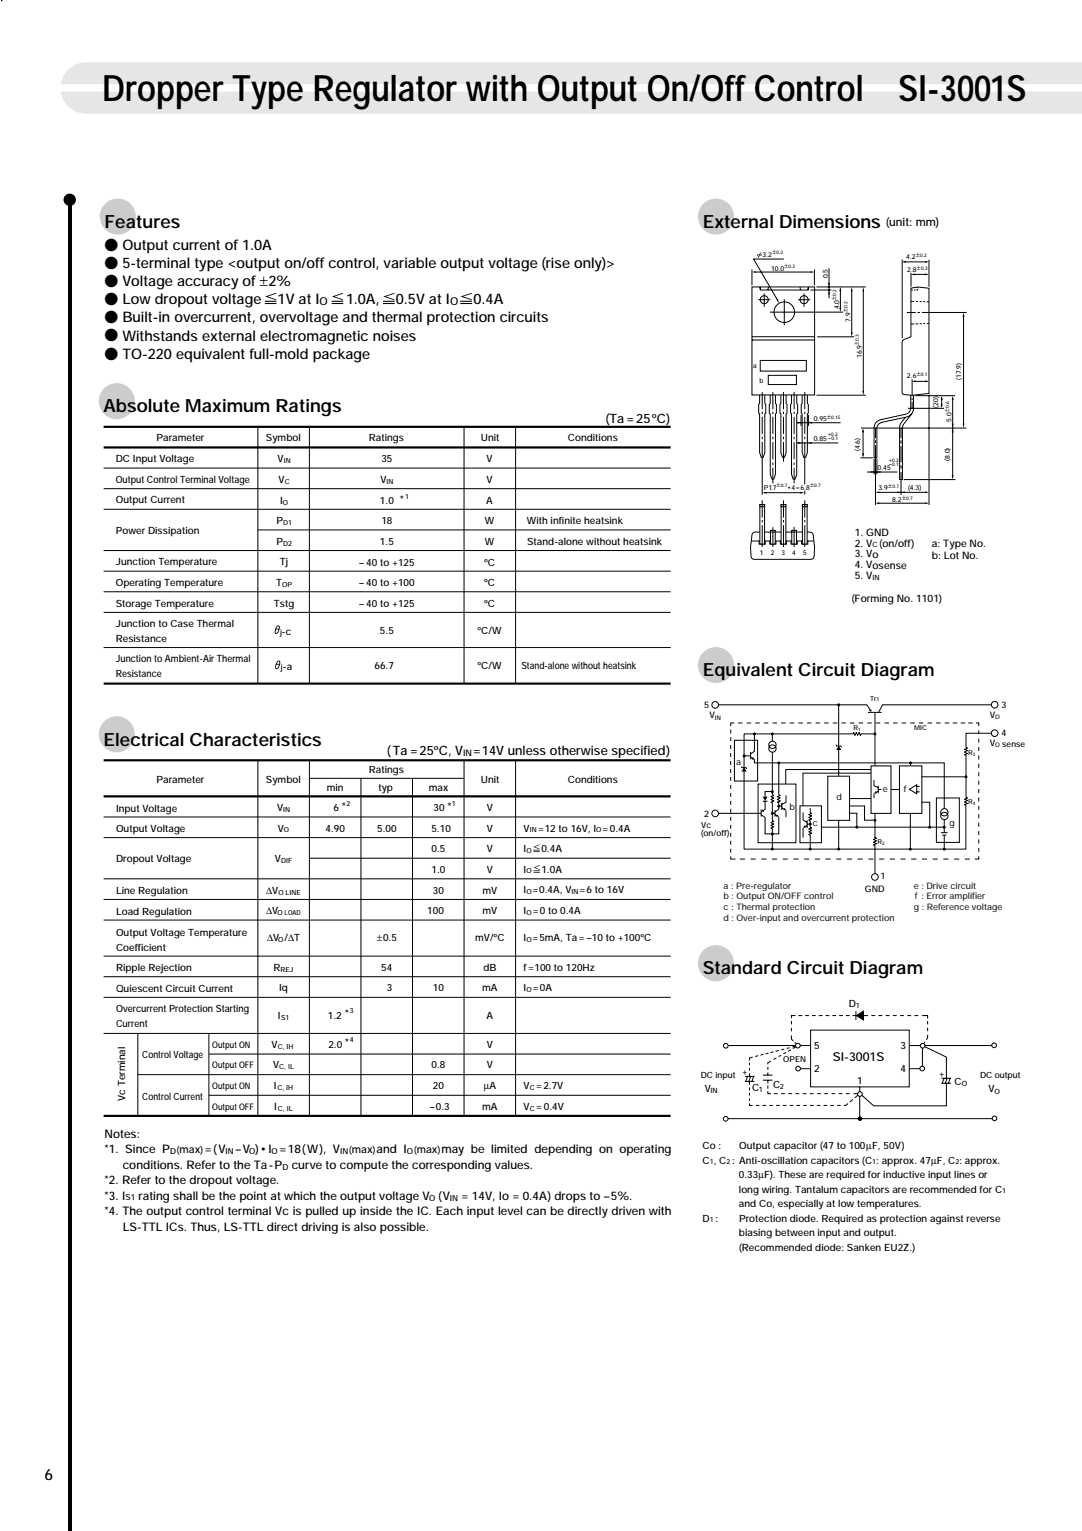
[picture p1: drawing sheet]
<svg xmlns="http://www.w3.org/2000/svg" width="210mm" height="297mm" viewBox="0 0 210 297" stroke-linecap="round" stroke-linejoin="round" font-family="sans-serif">
<circle cx="22.9" cy="42" r="3.5" fill="#ccc"/>
<g fill="none" stroke="#000" stroke-width=".19">
<path d="M20.1 158.5h110M50 147.5v69M60 151h30M60 147.5v69M70 151v65.5M80 151v65.5M90 147.5v69M100 147.5v69M20.1 162.5h110M20.1 170.5h110M20.1 174.5h110M20.1 178.5h110"/>
<path d="M60.1 166.5h70M20.1 185.5h110M20.1 189.5h110M20.1 193.5h110M20.1 200.5h110M26.7 208.5h103.4M40.5 204.5h89.6M40.5 212.5h89.6"/>
</g>
<path d="M20.1 154.5h110M20.1 216.5h110" fill="none" stroke="#000" stroke-width=".42"/>
<circle cx="22.7" cy="142.5" r="3.5" fill="#ccc"/>
<g fill="#000">
<path d="M103.5 164.9h1.2v.1h-1.2zM103.5 165.2h1.2v.1h-1.2zM103.5 164.3l1.2-.5v.1l-.9 .4 .9 .4v.1z"/>
<path d="M103.5 168.9h1.2v.1h-1.2zM103.5 169.2h1.2v.1h-1.2zM103.5 168.3l1.2-.5v.1l-.9 .4 .9 .4v.1z"/>
</g>
<path d="M40.5 200.6v16" fill="none" stroke="#000" stroke-width=".19"/>
<path d="M20.1 147.5h110" fill="none" stroke="#000" stroke-width=".42"/>
<circle cx="22.7" cy="77.8" r="3.5" fill="#ccc"/>
<path d="M20.1 82.8h110M20.1 86.8h110M20.1 132.6h110" fill="none" stroke="#000" stroke-width=".42"/>
<g fill="none" stroke="#000" stroke-width=".19">
<path d="M20.1 90.8h110M20.1 94.8h110M20.1 98.8h110M50 83v49.6M60 83v49.6M90 83v49.6M100 83v49.6M20.1 106.8h110M20.1 110.8h110M20.1 114.8h110M20.1 118.8h110M50 102.8h80.1"/>
<path d="M20.1 125.6h110M26.7 200.5v16.1"/>
</g>
<g fill="#000">
<path d="M53.8 121.4h.3a1.28 1.28 0 0 1-.5 1.6l-.3-.2v-.5zM53.5 122.1v.6l.1 .1 .4-.7zM53.8 121.6l-.2 .4h.5v-.5z"/>
<path d="M53.9 128.2h.3a1.28 1.28 0 0 1-.5 1.6l-.3-.1v-.6zM53.6 129l-.1 .5 .2 .2 .4-.7zM53.9 128.4l-.2 .4h.5v-.4z"/>
</g>
<g fill="#ccc">
<circle cx="138.9" cy="129" r="3.5"/>
<circle cx="138.9" cy="186.9" r="3.5"/>
<circle cx="138.9" cy="42" r="3.5"/>
</g>
<g fill="none" stroke="#000" stroke-width=".19">
<path d="M145.9 55.7h12.1v20.9h-12.1zM145.9 52.3v3.1M146.4 52.8h11M147.1 58.1h2.3M147.4 55.7l.1 .6h9.3l.1-.6M147.5 55.7l.1 .6M148.3 56.9v2.6M149.1 55.7l-.1 .6M152.1 50.3h-5.9l4.7 8M152.1 58.1v5M154.8 58.1h2.4M155.2 55.7l.1 .6"/>
<path d="M156 57v2.5M156.8 55.7l-.1 .6M157.2 56.3h4.1M158 52.3v3.1M158.4 55.7h9.6M160.8 52v5.9M163 56v4M165.2 56.2v8.6M167.5 56.3v19.8M145.9 65.3h12.1M145.9 66h12.1M147.4 76.6v1.7l-.2 .2v1.6l.2 .2v7.5l.3 .9h.3l.4-.9v-7.5l.2-.2-.2-3.5"/>
<path d="M147.5 69.9h8.9v2.1h-8.9zM147.9 76.1v3.3M147.9 79.9v.4M149 72.8h5.5v1.8h-5.5zM149.4 60.6h14.1M149.4 76.6v1.7l-.2 .2v1.6l.2 .2v11.7l.3 1h.4l.3-1v-11.7l.2-.2-.2-3.5M149.9 76.1v3.3M149.9 79.9v.4M151.5 76.6v1.7l-.2 .2v1.6l.2 .2v7.5l.3 .9h.4l.3-.9v-7.5l.2-.2-.2-3.5M152 76.1v3.3M152 79.9v.4M153.6 76.6v1.7l-.2 .2v1.6l.2 .2v11.7l.3 1h.3l.4-1v-11.7l.1-.2-.1-3.5"/>
<path d="M154.1 76.1v3.3M154.1 79.9v.4M155.6 76.6v1.7l-.2 .2v1.6l.2 .2v7.5l.3 .9h.4l.3-.9v-7.5l.2-.2-.2-3.5M156.1 76.1v3.3M156.1 79.9v.4M158.4 76.7h9.6M158.5 65.3h7.2M147.9 80.9v3.3M147.9 84.8v.4M147.9 85.7v10.3M148.2 95.6h7.3M149.9 80.9v3.3"/>
<path d="M149.9 84.8v.4M149.9 85.8v3.3M149.9 89.8v.4M149.9 90.8v3M152 80.9v3.3M152 84.8v.4M152 85.7v3.9M154.1 80.9v3.3M154.1 84.8v.4M154.1 85.8v3.3M154.1 89.8v.4M154.1 90.8v3"/>
<path d="M154.6 82h8.5M154.6 85.9h8M155.4 80.5v2.1M156.1 80.9v3.3M156.1 84.8v.4M156.1 85.8v8.2M156.1 95.2v.8M156.9 80.5v2.1M145.8 105h9.9M146 103.5l.6-.3h10.5a.67 .67 0 0 1 .7 .6l.2 2.3-.2 2.1a2.09 2.09 0 0 1-1.7 .3h-8.5a2.09 2.09 0 0 1-1.8-.3l-.2-2.1zM147.3 105h1.2v.6h-1.2zM149.3 105h1.2v.6h-1.2z"/>
<path d="M151.4 105h1.2v.6h-1.2zM153.5 105h1.2v.6h-1.2zM156.6 105h1.2"/>
<circle cx="148.3" cy="58.1" r=".78"/>
<circle cx="156" cy="58.1" r=".78"/>
<circle cx="152.1" cy="60.6" r="1.99"/>
</g>
<g fill="#fff" stroke="#000" stroke-width=".19">
<path d="M147.4 97.9h.9v7.7h-.9z"/>
<path d="M151.5 97.9h1v7.7h-1z"/>
<path d="M149.5 103h.9v2.6h-.9z"/>
<path d="M153.6 102.9h.9v2.7h-.9z"/>
<path d="M147.4 97.9h.9v.4h-.9z"/>
<path d="M151.5 97.9h1v.4h-1z"/>
<path d="M149.5 102.9h.9v.3h-.9z"/>
<path d="M153.6 102.9h.9v.3h-.9z"/>
</g>
<path d="M155.5 105h1.2v.6h-1.2z" fill="none" stroke="#000" stroke-width=".19"/>
<path d="M155.7 97.9h.9v7.7h-.9z" fill="#fff" stroke="#000" stroke-width=".19"/>
<g fill="none" stroke="#000" stroke-width=".19">
<path d="M175 50.4v15.2M175.3 50.8h4.5M176.7 55.9l1.4-.2 2.1 .2v20.4l-3.3 .4-1.7-.2a2.03 2.03 0 0 1-.2-1.7v-2.4a34.5 34.5 0 0 1 .1-6.3l1.6-.8zM176.7 58.5h.7M176.7 52.9v2.7M177.1 56.3h-.4M177.2 53.2h2.5M177.6 56.3h-.3M177.6 58.5h.5M178 56.1v.1l-.2 .1M178 55.7v.2M178.4 58.5h.4"/>
<path d="M179.1 58.5h.4M179.8 58.5l.4 .1M180.2 50.4v5.2M175.9 60.6h1.8M176.1 79.2h7.1M176.9 73.6v3.3M176.9 77.2v.4M176.9 77.9v1.3M177.2 76.7v2.7a1.72 1.72 0 0 1-1.5 1.6l-4.7 1a1.19 1.19 0 0 0-.9 1.1v5.7h-.5v-5.7a1.62 1.62 0 0 1 1.3-1.7l4.9-1.1a1.18 1.18 0 0 0 .9-1.1v-2.5M177.2 74h2.8M177.4 62.9h-.7M177.6 76.8h7.7"/>
<path d="M178 60.6h.5M178.1 62.8h-.5M178.8 62.8h-.4M178.8 60.6h8.7M179.5 62.8h-.4M180.2 62.8h-.4M180.2 76.6v21.4M182.7 77.1v1.8M184.8 77.2v15.4M186.9 61.1v21.3M147.9 97.1v3.3M152 97.1v3.3"/>
<path d="M166.9 88.8h2.4M167 83h20.5M167.4 83.5v4.9M168.2 91.6h5.9M169.6 89v3M169.8 83.1v1.9M169.8 85.4v.6M169.8 86.4v11.6M170.1 89v3M170.3 95.5h9.5M170.3 97.6h9.4M174.8 83.1v1.9"/>
<path d="M174.8 85.4v.7M174.8 86.5v3.2M174.8 90.3v.6M174.8 91.6v4.4M175.3 93h10M176.9 80.3l-1.6 2-.2 .7v10h-.6v-10l.2-.8 1-1.2M147.9 100.9v.4M147.9 101.9v4.2M149.9 102.3v3.8M152 100.9v.4M152 101.9v4.2M154.1 102.2v3.9"/>
<path d="M156.1 100.9v.4M156.1 101.9v4.2"/>
</g>
<g fill="#000">
<path d="M145.9 52.8l.7-.2v.4zM150.6 58.2l.3-.2 .3 .8zM157.3 52.6l.6 .2-.6 .2zM160.6 54.8h.4l-.2 .9zM160.8 56.3l.2 .8h-.4zM162.8 59.7h.4l-.2 .8zM163 55.7l.2 .8h-.3zM165.2 55.7l.2 .8h-.3zM167.5 55.7l.2 .8h-.4zM175 50.8l.7-.2v.4zM176.7 53.2l.7-.1v.3zM179.5 50.6l.7 .2-.7 .2z"/>
<path d="M179.5 53.1l.7 .1-.7 .2zM165 64.5h.4l-.2 .8zM167.3 75.8h.3l-.1 .9zM177 74l.6-.2v.4zM179.5 73.8l.7 .2-.7 .2zM182.5 78.4h.4l-.2 .8zM182.7 76.8l.2 .8h-.4zM184.8 76.8l.2 .8h-.4zM186.9 60.6l.2 .9h-.4zM147.9 95.6l.8-.2v.4zM154.7 81.8l.7 .2-.7 .2zM154.8 85.8l.8 .1-.8 .2z"/>
<path d="M155.2 95.4l.9 .2-.9 .2zM156.6 85.9l.9-.1v.3zM156.9 82l.7-.2v.4zM167.2 88h.4l-.2 .8zM167.4 83.1l.2 .8h-.3zM168.9 91.4l.7 .2-.7 .2zM169.9 97.6l.7-.2v.4zM169.9 95.5l.7-.2v.4zM170.1 91.6l.7-.2v.4zM174.1 95.3l.7 .2-.7 .2zM174.8 95.5l.7-.2v.4zM179.5 95.3l.7 .2-.7 .2z"/>
<path d="M179.5 97.4l.7 .2-.7 .2zM184.6 82.2h.4l-.2 .8zM184.6 92.2h.4l-.2 .8zM184.8 83.1l.2 .8h-.4zM186.7 82.2h.4l-.2 .8z"/>
<path d="M146.9 49.4a.49 .49 0 0 0 .6-.4h.2l-.2 .3 .3 .1-.1 .2a.49 .49 0 0 0-.6 .4h-.1l.1-.3h-.2zM147 49.5l.2 .2 .1-.4zM147.5 49.3l-.2 .3 .3-.1z"/>
</g>
<path d="M155.7 97.9h.9v.4h-.9z" fill="#fff" stroke="#000" stroke-width=".19"/>
<g fill="none" stroke="#000" stroke-width=".19">
<path d="M156.1 97.1v3.3M153.5 198.1v.6M154.3 197h-.8v.5M154.9 197h.7M157.3 199.9h19.1v11h-19.1zM165.4 197h.7M166 196.2v1.7M167.5 197h.9M178.9 197h1.1v.6M180 198.1v.6M140.7 202.9h16.6M140.7 217h52.1"/>
<path d="M144.5 209.8h1.9M144.5 208.8h1.9M145 208.8l-.3 1M145.4 214.1v.4h.6M145.4 206.2v.5M145.4 208.2v.6M145.4 209.8v.7M145.6 208.8l-.3 1M146 205.1l-.6 .2v.5M146.2 208.9l-.3 .9M146.6 214.5h.7M147.1 204.8l-.6 .2"/>
<path d="M148 209.6h1.8M148 208.6h1.9M148.1 204.6l-.6 .1M149 211.7v.5h.6M149 207v.6M149 208.1v.5M149 209.6v.6M149 210.6v.6M149.1 204.3l-.6 .2M149.6 205.8l-.6 .4v.3M150 204.1l-.5 .1M150.1 212.2h.8"/>
<path d="M150.6 205.3l-.5 .3M151.1 203.8l-.6 .2M151.5 204.7l-.4 .3M152.1 203.5l-.5 .2M152.5 204.2l-.5 .3M153.2 203.3l-.6 .1M153.4 203.7l-.5 .3M153.5 200.9v.7l.4 .4M153.7 203.1l1.1-.2-1 .5M154.2 202.2l.6 .7M154.8 207.3h2.5M164.5 214.1l-.4 .4h-.4"/>
<path d="M165.4 213.3l-.6 .5M165.6 212.2h1.2l-1 .8M166.8 210.9v6.1M176.4 207.3h2.5v-4.4l4.7 2.2v4.1M176.4 202.9h16.4M179.4 202.1l-.5 .8M180 200.8v.6l-.3 .3M182.6 210.2h1.9M182.6 209.2h1.9M183.1 209.2l-.3 1M183.6 210.2v4.3h-14.1l-2.7-2.4M183.7 209.2l-.3 1"/>
<path d="M184.3 209.2l-.3 1"/>
</g>
<path d="M166.1 197l1.4-.8v1.7z" fill="#000" stroke="#000" stroke-width=".19"/>
<g fill="#fff" stroke="#000" stroke-width=".19">
<circle cx="140.8" cy="202.9" r=".45"/>
<circle cx="154.8" cy="202.9" r=".45"/>
<circle cx="154.8" cy="207.3" r=".45"/>
<circle cx="140.8" cy="217.1" r=".45"/>
<circle cx="166.8" cy="212.3" r=".45"/>
<circle cx="179" cy="202.9" r=".45"/>
<circle cx="178.9" cy="207.3" r=".45"/>
</g>
<circle cx="166.8" cy="217" r=".45" fill="#000"/>
<g fill="#fff" stroke="#000" stroke-width=".19">
<circle cx="192.9" cy="202.8" r=".45"/>
<circle cx="192.9" cy="217" r=".45"/>
</g>
<g fill="none" stroke="#000" stroke-width=".19">
<path d="M138.9 136.7h29.3l.7 1.2M162.7 136.7v13.9M168.4 138.2h2.6M169.7 138.2v10.4M192.9 136.7h-21.7l-.8 1.5M139 157.8h8.7M141.8 141.6v.7M141.8 143v.8M141.8 144.6v.7M141.8 146.1v.8M141.8 147.6v.8M141.8 149.2v.8"/>
<path d="M141.8 150.7v.8M141.8 152.3v.7M141.8 153.8v.8M141.8 155.4v.7M141.8 156.9v.8M141.8 158.5v.7M142.5 140.3h-.7v.6M142.5 143.6h4.5v7.9h-4.5zM143.2 140.3h.8M143.8 148.7l.2 .2h.7l.2 .3M144.3 146.6h1.3M145.6 145.9v1.4"/>
<path d="M145.6 146.9l.5 .3M146.4 142.4v3.4l-.8 .5M146.4 147.3v.7h36.8v8.9M147.1 152.1h7.3v11.4h-7.3zM147.7 158.1l.7 .5v3.2h2.7v-3.3M147.7 157v1.4M148 155.5h.9M148.4 155.4v1.6l-.4 .3M149.8 153.6h-1.4v1M149.8 146v8.2l.3 .1-.6 .3 .6 .3-.6 .2 .6 .3-.6 .2 .3 .2v3.4l.3 .2-.6 .2 .6 .3-.6 .2 .6 .3-.6 .3 .3 .1v3.9M149.8 157.8h.6M149.8 142.4v1.4"/>
<path d="M150.3 157.2v1.2M150.4 158.1l.4 .2M151.1 148v6.2l.3 .1-.6 .3 .6 .2-.6 .3 .6 .3-.6 .2 .3 .2v1.2l-.7 .5M151.1 156.4h.6M151.7 155.8v1.4M151.7 156.7l.6 .4M152.5 154.3v1.4l-.8 .4M152.5 157.2v1.3M155.2 156.3h4.2v7.2h-4.2zM155.8 157.6v1.5l.8 .4M156.6 159.2v1.5M156.6 159.9h.6"/>
<path d="M157.2 156.8v.9l.3 .1-.6 .3 .6 .2-.6 .3 .6 .3-.6 .2 .3 .2v1.2l.3 .1-.6 .2 .6 .3-.6 .3 .6 .3-.6 .2 .3 .2v2.6M160.6 150.6h4.2v8.6h-4.2zM162.2 144.5l.1 .2h.8l.2 .3M162.7 159.2v5.5M164.8 156.4h2.9v2.7h2M164.8 157.8h1.4v2.7M164.8 154.9h4.2M169 148.6h3.9v9.2h-3.9zM169 149.3h-16.6v2.8M169 150h-13.2v6.3M169.5 151.4v1.1l.9 .3M169.5 153.9v.9"/>
<path d="M169.7 157.8v4.7l.3 .1-.6 .3 .6 .3-.6 .2 .6 .3-.6 .2 .3 .2v5.9M170.4 153.2h.6M170.4 152.4v1.5M170.4 153.5l-.5 .3M172.9 153.2h1.6M174.5 148.6h4.3v9.2h-4.3zM176.4 153.1l1.4-.8v1.7zM176.6 157.8v6.9M176.6 148v.6M177.8 152.6h.6M177.8 153.6h.6M178.8 155.6h1.6v4.9"/>
<path d="M178.8 150.7h8.6M181.7 154.8h4.4v8.6h-4.4zM183.2 159v2.6M189.3 140.3h.6v.6M189.9 141.7v.8M193 142.3h-5.6v2.7l.3 .1-.6 .3 .6 .2-.6 .3 .6 .3-.6 .2 .3 .2v8.1l.3 .1-.6 .3 .6 .2-.6 .3 .6 .3-.6 .2 .3 .2v8.4h-43.1v-22.3h21.2l.1-.3 .2 .6 .3-.6 .3 .6 .3-.6 .2 .6 .2-.3h2.6M141.8 166.1v.6h.9M141.8 160v.8M141.8 161.6v.7M141.8 163.1v.8M141.8 164.7v.7M155.8 160.6v1.9"/>
<path d="M156.6 160.2l-.5 .2M159.4 160.5h23.8M182.5 161.6h1.3M182.8 162h.8M183.2 162v2.8M187.2 166.7h1M189.9 166.1v.6h-.8M153.5 199.4v.7M156.2 197h.7M157.5 197h.8M158.8 197h.8M160.2 197h.7"/>
<path d="M161.5 197h.7M162.8 197h.7M164.1 197h.7M169 197h.8M170.4 197h.8M171.8 197h.8M173.2 197h.8M174.6 197h.8M176 197h.7M177.4 197h.7M180 199.4v.7M145.4 207.2v.5"/>
<path d="M145.4 211v.5M145.4 212v.6M145.4 213.1v.5M147.9 214.5h.7M149.3 214.5h.6M150.6 214.5h.7M151.5 212.2h.8M151.9 214.5h.7M152.9 212.2h.8M153.2 214.5h.7M154.3 212.2h.7M154.5 214.5h.7"/>
<path d="M155.7 212.2h.7M155.8 214.5h.7M157.1 212.2h.7M157.1 214.5h.7M158.5 214.5h.7M158.5 212.2h.7M159.8 214.5h.7M159.9 212.2h.7M161.1 214.5h.7M161.3 212.2h.7M162.4 214.5h.7M162.7 212.2h.7"/>
<path d="M164.1 212.2h.7"/>
<circle cx="149.9" cy="144.5" r=".71"/>
<circle cx="149.9" cy="145.2" r=".71"/>
<circle cx="183.2" cy="158.3" r=".71"/>
<circle cx="183.2" cy="157.6" r=".71"/>
</g>
<path d="M168.6 137.9l.4-.3 .1 .5zM144.3 148.9l.6 .8h-1.1zM146.1 146.8l.3 .5-.6 .1zM147.9 157l.3 .5h-.5zM148 154.6h.9l-.5 .8zM150.8 158l.3 .5h-.6zM152.2 156.7l.3 .5h-.6zM162.7 144.8l.5 .7h-1zM169.8 153.5l.3 .5-.5-.1zM156.1 160.1l.2 .5h-.5z" fill="#000"/>
<g fill="#fff" stroke="#000" stroke-width=".19">
<circle cx="138.7" cy="136.8" r=".64"/>
<circle cx="169.7" cy="170.1" r=".64"/>
<circle cx="193" cy="136.7" r=".64"/>
<circle cx="193" cy="142.2" r=".64"/>
<circle cx="138.7" cy="157.8" r=".64"/>
</g>
<g fill="#000" stroke="#000" stroke-width=".19">
<circle cx="162.7" cy="136.7" r=".19"/>
<circle cx="144.4" cy="146.7" r=".19"/>
<circle cx="146.4" cy="142.4" r=".19"/>
<circle cx="149.8" cy="142.4" r=".19"/>
<circle cx="149.8" cy="153.6" r=".19"/>
<circle cx="149.8" cy="157.8" r=".19"/>
<circle cx="151.1" cy="156.4" r=".19"/>
<circle cx="151.1" cy="148" r=".19"/>
<circle cx="157.2" cy="159.9" r=".19"/>
<circle cx="169.7" cy="142.4" r=".19"/>
<circle cx="169.7" cy="159.2" r=".19"/>
<circle cx="176.6" cy="148" r=".19"/>
<circle cx="187.4" cy="150.7" r=".19"/>
<circle cx="149.8" cy="161.8" r=".19"/>
<circle cx="149.8" cy="164.7" r=".19"/>
<circle cx="157.2" cy="164.7" r=".19"/>
<circle cx="162.7" cy="164.7" r=".19"/>
<circle cx="166.2" cy="160.5" r=".19"/>
<circle cx="176.6" cy="164.8" r=".19"/>
<circle cx="180.4" cy="160.5" r=".19"/>
<circle cx="183.2" cy="160.5" r=".19"/>
<circle cx="183.2" cy="164.8" r=".19"/>
</g>
<g fill="none" stroke="#000" stroke-width=".19">
<path d="M144.9 140.3h.8M146.5 140.3h.9M148.2 140.3h.9M149.9 140.3h.8M151.5 140.3h.9M153.2 140.3h.9M154.9 140.3h.8M156.6 140.3h.8M158.2 140.3h.9M159.9 140.3h.8M161.6 140.3h.8M163.2 140.3h.9"/>
<path d="M164.9 140.3h.9M166.6 140.3h.8M168.2 140.3h.9M169.9 140.3h.9M171.6 140.3h.8M173.3 140.3h.8M174.9 140.3h.9M176.6 140.3h.9M178.3 140.3h.8M179.9 140.3h.9M181.6 140.3h.9M183.3 140.3h.8"/>
<path d="M184.8 140.3h.9M186.4 140.3h.8M187.8 140.3h.9M189.9 143.3v.8M189.9 144.9v.8M189.9 146.6v.7M189.9 148.2v.8M189.9 149.8v.8M189.9 151.5v.7M189.9 153.1v.8M189.9 154.7v.8M189.9 156.3v.8"/>
<path d="M189.9 158v.8M189.9 159.6v.8M143.5 166.7h1M145.6 166.7h1M147.7 166.7h1M149.8 166.7h.9M151.8 166.7h1M153.9 166.7h1M156 166.7h1M158.1 166.7h1M160.2 166.7h.9M162.2 166.7h1"/>
<path d="M164.3 166.7h1M166.4 166.7h1M168.5 166.7h.9M170.5 166.7h1M172.6 166.7h1M174.7 166.7h1M176.8 166.7h1M178.9 166.7h.9M180.9 166.7h1M183 166.7h1M185.1 166.7h1M189.9 161.2v.8"/>
<path d="M189.9 162.9v.7M189.9 164.5v.8"/>
</g>
<path d="M13.5 13.3a5 5 0 0 1 3.2-1.2h193.3v10h-193.3a5 5 0 0 1-4.7-3.3 5 5 0 0 1 1.5-5.5z" fill="#e6e6e6"/>
<path d="M11.3 17.1h198.7z" fill="#e6e6e6" stroke="#fff" stroke-width="1.4" stroke-linecap="butt"/>
<g fill="#000">
<path d="M13.2 38.8h.6v258.3h-.6z"/>
<path d="M51.4 58.4h2.2v.2h-2.2zM51.4 58.8h2.2v.2h-2.2zM51.4 57.5l2.2-.7v.2l-1.7 .5 1.7 .6v.1z"/>
<path d="M64.3 58.4h2.3v.2h-2.3zM64.3 58.8h2.3v.2h-2.3zM64.4 57.5l2.1-.7 .1 .2-1.7 .5 1.7 .6-.1 .1z"/>
<path d="M74.3 58.4h2.3v.2h-2.3zM74.3 58.8h2.3v.2h-2.3zM74.4 57.5l2.1-.7v.2l-1.6 .5 1.6 .6v.1z"/>
<path d="M89.3 58.4h2.3v.2h-2.3zM89.3 58.8h2.3v.2h-2.3zM89.3 57.5l2.2-.7v.2l-1.6 .5 1.6 .6v.1z"/>
<circle cx="13.5" cy="38.8" r="1.2"/>
</g>
<path d="M.5 .1h-.2v.1" fill="none" stroke="#000" stroke-width=".19"/>
<g font-size="7.1">
<text x="19.9" y="19.5">Dropper Type Regulator with Output On/Off Control</text>
<text x="174.2" y="19.5">SI-3001S</text>
</g>
<g font-size="3.5">
<text x="20.3" y="44.2">Features</text>
<text x="136.3" y="44.2">External Dimensions</text>
<text x="20.1" y="80">Absolute Maximum Ratings</text>
<text x="136.3" y="131.2">Equivalent Circuit Diagram</text>
<text x="20.1" y="144.6">Electrical Characteristics</text>
<text x="136.3" y="189.1">Standard Circuit Diagram</text>
</g>
<g font-size="3.4">
<text x="20.3" y="48.6">●</text>
<text x="20.3" y="52.1">●</text>
<text x="20.3" y="55.7">●</text>
<text x="20.3" y="59.2">●</text>
<text x="20.3" y="62.7">●</text>
<text x="20.3" y="66.2">●</text>
<text x="20.3" y="69.8">●</text>
</g>
<text font-size="3" x="8.6" y="287.1">6</text>
<g font-size="2.8">
<text x="23.7" y="48.4">Output current of 1.0A</text>
<text x="23.7" y="52">5-terminal type &lt;output on/off control, variable output voltage (rise only)&gt;</text>
<text x="23.7" y="55.5">Voltage accuracy of±2%</text>
<text x="23.7" y="59">Low dropout voltage</text>
<text x="53.9" y="59">1V at I</text>
<text x="67.1" y="59">1.0A,</text>
<text x="76.8" y="59">0.5V at I</text>
<text x="91.9" y="59">0.4A</text>
<text x="23.7" y="62.5">Built-in overcurrent, overvoltage and thermal protection circuits</text>
<text x="23.7" y="66.1">Withstands external electromagnetic noises</text>
<text x="23.7" y="69.6">TO-220 equivalent full-mold package</text>
</g>
<g font-size="2.5">
<text x="117.5" y="82">(Ta=25ºC)</text>
<text x="75.1" y="146.5">(Ta =25ºC, V</text>
<text x="91.8" y="146.5">=14V unless otherwise specified)</text>
</g>
<text font-size="2.4" x="161.6" y="205.8">SI-3001S</text>
<g font-size="2.3">
<text x="171.9" y="43.8">(unit: mm)</text>
<text x="77.6" y="97.7">*</text>
<text x="66.3" y="157.3">*</text>
<text x="86.8" y="157.3">*</text>
<text x="66.9" y="197.6">*</text>
<text x="66.9" y="203.2">*</text>
<text x="20.3" y="220.8">Notes:</text>
<text x="20.3" y="223.7">*1. Since P</text>
<text x="23.8" y="226.7">conditions. Refer to the Ta-P</text>
<text x="39.7" y="223.7">=(V</text>
<text x="45.7" y="223.7">–V )•I =18(W), V</text>
<text x="56.6" y="226.7">curve to compute the corresponding values.</text>
<text x="73" y="223.7">and I</text>
<text x="85.6" y="223.7">may be limited depending on operating</text>
<text x="20.3" y="229.7">*2. Refer to the dropout voltage.</text>
<text x="20.3" y="232.7">*3. I</text>
<text x="26.9" y="232.7">rating shall be the point at which the output voltage V (V</text>
<text x="89.5" y="232.7">= 14V, Io = 0.4A) drops to –5%.</text>
<text x="20.3" y="235.7">*4. The output control terminal Vc is pulled up inside the IC. Each input level can be directly driven with</text>
<text x="23.8" y="238.7">LS-TTL ICs. Thus, LS-TTL direct driving is also possible.</text>
</g>
<g font-size="2.1">
<text x="62" y="59.2">O</text>
<text x="87.3" y="59.2">O</text>
</g>
<g font-size="2">
<text x="165.8" y="103.9">1. GND</text>
<text x="165.8" y="106">2. V (on/off)</text>
<text x="180.8" y="106">a: Type No.</text>
<text x="165.8" y="108.2">3. Vo</text>
<text x="165.8" y="110.3">4. Vosense</text>
<text x="165.8" y="112.4">5. V</text>
<text x="180.8" y="108.5">b: Lot No.</text>
<text x="165.2" y="116.9">(Forming No. 1101)</text>
</g>
<g font-size="1.9">
<text x="22.5" y="89.7">DC Input Voltage</text>
<text x="30.4" y="85.5">Parameter</text>
<text x="51.6" y="85.5">Symbol</text>
<text x="53.9" y="89.7">V</text>
<text x="71.6" y="85.5">Ratings</text>
<text x="74" y="89.7">35</text>
<text x="93.3" y="85.5">Unit</text>
<text x="94.4" y="89.7">V</text>
<text x="110.2" y="85.5">Conditions</text>
<text x="22.5" y="93.7">Output Control Terminal Voltage</text>
<text x="54" y="93.7">V</text>
<text x="73.8" y="93.7">V</text>
<text x="94.4" y="93.7">V</text>
<text x="22.5" y="97.6">Output Current</text>
<text x="53.6" y="101.7">P</text>
<text x="54.3" y="97.7">I</text>
<text x="73.7" y="97.7">1.0</text>
<text x="74" y="101.7">18</text>
<text x="94" y="101.7">W</text>
<text x="94.3" y="97.7">A</text>
<text x="102.2" y="101.7">With infinite heatsink</text>
<text x="22.5" y="103.6">Power Dissipation</text>
<text x="53.6" y="105.7">P</text>
<text x="73.7" y="105.7">1.5</text>
<text x="94" y="105.7">W</text>
<text x="102.3" y="105.7">Stand-alone without heatsink</text>
<text x="22.5" y="109.7">Junction Temperature</text>
<text x="22.5" y="113.7">Operating Temperature</text>
<text x="53.6" y="113.7">T</text>
<text x="54.3" y="109.7">Tj</text>
<text x="69.7" y="109.7">– 40 to +125</text>
<text x="69.7" y="113.7">– 40 to +100</text>
<text x="93.9" y="109.7">ºC</text>
<text x="93.9" y="113.7">ºC</text>
<text x="22.5" y="117.7">Storage Temperature</text>
<text x="53.2" y="117.7">Tstg</text>
<text x="69.7" y="117.7">– 40 to +125</text>
<text x="93.9" y="117.7">ºC</text>
<text x="22.5" y="121.7">Junction to Case Thermal</text>
<text x="22.5" y="124.5">Resistance</text>
<text x="54.7" y="123.2">-c</text>
<text x="73.7" y="123">5.5</text>
<text x="92.6" y="123">ºC/W</text>
<text x="22.5" y="128.5">Junction to Ambient-Air Thermal</text>
<text x="22.5" y="131.3">Resistance</text>
<text x="54.9" y="130">-a</text>
<text x="72.6" y="129.8">66.7</text>
<text x="92.6" y="129.8">ºC/W</text>
<text x="101.2" y="129.8">Stand-alone without heatsink</text>
<text x="30.4" y="151.9">Parameter</text>
<text x="51.6" y="151.9">Symbol</text>
<text x="63.4" y="153.5">min</text>
<text x="71.6" y="150">Ratings</text>
<text x="73.4" y="153.5">typ</text>
<text x="83.2" y="153.5">max</text>
<text x="93.3" y="151.9">Unit</text>
<text x="110.2" y="151.9">Conditions</text>
<text x="22.5" y="161.4">Output Voltage</text>
<text x="22.5" y="157.5">Input Voltage</text>
<text x="53.7" y="157.3">V</text>
<text x="53.9" y="161.3">V</text>
<text x="63.2" y="161.3">4.90</text>
<text x="64.7" y="157.3">6</text>
<text x="73.2" y="161.3">5.00</text>
<text x="83.7" y="161.3">5.10</text>
<text x="84.1" y="157.3">30</text>
<text x="94.5" y="161.3">V</text>
<text x="94.5" y="157.3">V</text>
<text x="101.6" y="161.3">V</text>
<text x="104.4" y="161.3">=12 to 16V, I =0.4A</text>
<text x="22.5" y="167.3">Dropout Voltage</text>
<text x="53.3" y="167.3">V</text>
<text x="83.7" y="165.3">0.5</text>
<text x="94.5" y="165.3">V</text>
<text x="101.6" y="165.3">I</text>
<text x="105" y="165.3">0.4A</text>
<text x="22.5" y="173.5">Line Regulation</text>
<text x="51.6" y="173.4">∆V</text>
<text x="83.7" y="169.3">1.0</text>
<text x="84" y="173.4">30</text>
<text x="93.6" y="173.4">mV</text>
<text x="94.5" y="169.3">V</text>
<text x="101.6" y="169.3">I</text>
<text x="101.6" y="173.3">I =0.4A, V</text>
<text x="105" y="169.3">1.0A</text>
<text x="112.4" y="173.3">=6 to 16V</text>
<text x="22.5" y="177.5">Load Regulation</text>
<text x="51.6" y="177.3">∆V</text>
<text x="82.9" y="177.4">100</text>
<text x="93.6" y="177.4">mV</text>
<text x="101.6" y="177.3">I =0 to 0.4A</text>
<text x="22.5" y="181.6">Output Voltage Temperature</text>
<text x="22.5" y="184.4">Coefficient</text>
<text x="51.8" y="182.7">∆V /∆T</text>
<text x="73.1" y="182.7">±0.5</text>
<text x="92.2" y="182.7">mV/ºC</text>
<text x="101.6" y="182.6">I =5mA, Ta= –10 to +100ºC</text>
<text x="22.5" y="188.5">Ripple Rejection</text>
<text x="53.1" y="188.3">R</text>
<text x="74" y="188.3">54</text>
<text x="93.8" y="188.3">dB</text>
<text x="101.6" y="188.3">f=100 to 120Hz</text>
<text x="22.5" y="192.5">Quiescent Circuit Current</text>
<text x="22.5" y="196.4">Overcurrent Protection Starting</text>
<text x="53.9" y="197.6">I</text>
<text x="54.1" y="192.3">Iq</text>
<text x="63.6" y="197.6">1.2</text>
<text x="75" y="192.3">3</text>
<text x="84" y="192.3">10</text>
<text x="93.6" y="192.3">mA</text>
<text x="94.4" y="197.6">A</text>
<text x="101.6" y="192.3">I =0A</text>
<text x="164.7" y="195.4">D</text>
<text x="22.5" y="199.2">Current</text>
<text x="52.7" y="203.3">V</text>
<text x="63.7" y="203.3">2.0</text>
<text x="94.5" y="203.3">V</text>
<text x="157.9" y="203.5">5</text>
<text x="174.7" y="203.5">3</text>
<text x="27.6" y="205.4">Control Voltage</text>
<text x="53" y="207.3">V</text>
<text x="83.7" y="207.3">0.8</text>
<text x="94.5" y="207.3">V</text>
<text x="157.9" y="208">2</text>
<text x="174.7" y="208">4</text>
<text x="24.3" y="213.6" transform="rotate(-90 24.3 213.6)">Vc Terminal</text>
<text x="27.6" y="213.4">Control Current</text>
<text x="53.1" y="211.3">I</text>
<text x="53.2" y="215.3">I</text>
<text x="83.4" y="215.3">–0.3</text>
<text x="84" y="211.3">20</text>
<text x="93.6" y="215.3">mA</text>
<text x="93.8" y="211.3">µA</text>
<text x="101.6" y="215.3">V =0.4V</text>
<text x="101.6" y="211.3">V =2.7V</text>
<text x="136.7" y="211.9">V</text>
<text x="145.9" y="211.7">C</text>
<text x="150" y="211.2">C</text>
<text x="166.3" y="210.4">1</text>
<text x="185.2" y="210.5">C</text>
<text x="191.7" y="211.9">V</text>
<text x="136.3" y="223">Co :</text>
<text x="136.3" y="225.8">C , C : Anti-oscillation capacitors (C : approx. 47µF, C : approx.</text>
<text x="143.4" y="223">Output capacitor (47 to 100µF, 50V)</text>
<text x="143.4" y="228.6">0.33µF). These are required for inductive input lines or</text>
<text x="143.4" y="231.4">long wiring. Tantalum capacitors are recommended for C</text>
<text x="136.3" y="237.1">D :</text>
<text x="143.4" y="239.9">biasing between input and output.</text>
<text x="143.4" y="234.3">and Co, especially at low temperatures.</text>
<text x="143.4" y="237.1">Protection diode. Required as protection against reverse</text>
<text x="143.4" y="242.7">(Recommended diode: Sanken EU2Z.)</text>
</g>
<g font-size="1.8">
<text x="89.8" y="146.7">IN</text>
<text x="41.2" y="203.3">Output ON</text>
<text x="41.2" y="207.3">Output OFF</text>
<text x="144" y="208.6">+</text>
<text x="182.2" y="209">+</text>
<text x="41.2" y="211.3">Output ON</text>
<text x="41.2" y="215.3">Output OFF</text>
<text x="34.3" y="223.7">(max)</text>
<text x="67.8" y="223.7">(max)</text>
<text x="80.3" y="223.7">(max)</text>
</g>
<g font-size="1.7">
<text x="136.6" y="137.4">5</text>
<text x="194.3" y="137.3">3</text>
<text x="137.6" y="139.4">V</text>
<text x="192" y="139.3">V</text>
<text x="194.3" y="142.9">4</text>
<text x="192" y="144.8">V</text>
<text x="136.6" y="158.4">2</text>
<text x="167.8" y="173">GND</text>
<text x="170.8" y="170.6">1</text>
<text x="136" y="209.2">DC input</text>
<text x="190.1" y="209.2">DC output</text>
</g>
<g font-size="1.7" fill="#231f20">
<text x="142.8" y="148.4">a</text>
<text x="162.3" y="155.2">d</text>
<text x="171.3" y="153.6">e</text>
<text x="175.4" y="153.7">f</text>
<text x="153.1" y="157.2">b</text>
<text x="157.7" y="160.3">c</text>
<text x="184.2" y="160.2">g</text>
<text x="140.3" y="172.4">a : Pre-regulator</text>
<text x="177.3" y="172.4">e : Drive circuit</text>
<text x="140.3" y="174.5">b : Output ON/OFF control</text>
<text x="140.3" y="176.6">c : Thermal protection</text>
<text x="140.3" y="178.7">d : Over-input and overcurrent protection</text>
<text x="177.3" y="176.6">g : Reference voltage</text>
<text x="177.5" y="174.5">f : Error amplifier</text>
</g>
<g font-size="1.6">
<text x="54.3" y="123.2">j</text>
<text x="54.5" y="130">j</text>
<text x="194.4" y="145">sense</text>
<text x="136" y="160.7">Vc</text>
<text x="136" y="162.2">(on/off)</text>
<text x="152" y="206">OPEN</text>
<text x="33" y="223.9">D</text>
<text x="43.8" y="223.9">IN</text>
<text x="48.3" y="223.9">O</text>
<text x="52.7" y="223.9">O</text>
<text x="54.8" y="226.9">D</text>
<text x="66" y="223.9">IN</text>
<text x="78.9" y="223.9">O</text>
<text x="24.3" y="232.7">S1</text>
<text x="83.2" y="232.9">O</text>
<text x="87.3" y="232.9">IN</text>
</g>
<g font-size="1.4">
<text x="55" y="89.9">IN</text>
<text x="55.2" y="93.9">C</text>
<text x="75" y="93.9">IN</text>
<text x="54.9" y="97.9">O</text>
<text x="54.9" y="101.9">D1</text>
<text x="78.6" y="96.7">1</text>
<text x="54.9" y="105.9">D2</text>
<text x="169.3" y="106.2">C</text>
<text x="54.7" y="113.9">OP</text>
<text x="169.3" y="112.6">IN</text>
<text x="54.9" y="157.5">IN</text>
<text x="55.1" y="161.5">O</text>
<text x="67.2" y="156.5">2</text>
<text x="87.6" y="156.5">1</text>
<text x="102.8" y="161.5">IN</text>
<text x="115.7" y="161.5">O</text>
<text x="54.5" y="167.5">DIF</text>
<text x="102.1" y="165.5">O</text>
<text x="54" y="173.5">O LINE</text>
<text x="102.1" y="169.5">O</text>
<text x="102.1" y="173.5">O</text>
<text x="110.9" y="173.5">IN</text>
<text x="53.8" y="177.5">O LOAD</text>
<text x="102.1" y="177.5">O</text>
<text x="54" y="182.8">O</text>
<text x="102.1" y="182.8">O</text>
<text x="54.4" y="188.5">REJ</text>
<text x="54.5" y="197.8">S1</text>
<text x="67.9" y="196.6">3</text>
<text x="102.1" y="192.5">O</text>
<text x="166" y="195.6">1</text>
<text x="53.9" y="203.5">C, IH</text>
<text x="67.9" y="202.2">4</text>
<text x="54.2" y="207.4">C, IL</text>
<text x="53.8" y="211.5">C, IH</text>
<text x="53.9" y="215.5">C, IL</text>
<text x="102.8" y="211.5">C</text>
<text x="102.8" y="215.5">C</text>
<text x="137.8" y="212.1">IN</text>
<text x="147.2" y="211.8">1</text>
<text x="151.3" y="211.3">2</text>
<text x="186.6" y="210.6">O</text>
<text x="192.9" y="212.2">O</text>
<text x="137.7" y="225.9">1</text>
<text x="140.9" y="225.9">2</text>
<text x="169.2" y="225.9">1</text>
<text x="185.4" y="225.9">2</text>
<text x="194.4" y="231.5">1</text>
<text x="137.7" y="237.2">1</text>
</g>
<g font-size="1.3">
<text x="147.9" y="49.9">3.2</text>
<text x="149.6" y="52.5">10.0</text>
<text x="149.8" y="49.4">±</text>
<text x="152.2" y="51.9">±</text>
<text x="175.8" y="50.3">4.2</text>
<text x="176" y="52.8">2.8</text>
<text x="177.7" y="49.9">±</text>
<text x="177.9" y="52.3">±</text>
<text x="160.6" y="54" transform="rotate(-90 160.6 54)">0.5</text>
<text x="162.2" y="58.2" transform="rotate(-90 162.2 58.2)">±</text>
<text x="162.8" y="60" transform="rotate(-90 162.8 60)">4.0</text>
<text x="164.4" y="60.6" transform="rotate(-90 164.4 60.6)">±</text>
<text x="165" y="62.5" transform="rotate(-90 165 62.5)">7.9</text>
<text x="146.1" y="71.5">a</text>
<text x="166.6" y="66.9" transform="rotate(-90 166.6 66.9)">±</text>
<text x="167.2" y="69.5" transform="rotate(-90 167.2 69.5)">16.9</text>
<text x="147.3" y="74.2">b</text>
<text x="176" y="73.4">2.6</text>
<text x="177.9" y="73">±</text>
<text x="186.4" y="73.7" transform="rotate(-90 186.4 73.7)">(17.9)</text>
<text x="157.9" y="81.8">0.95</text>
<text x="160.4" y="81.2">±</text>
<text x="182" y="79.2" transform="rotate(-90 182 79.2)">(2.0)</text>
<text x="184.1" y="79.9" transform="rotate(-90 184.1 79.9)">±</text>
<text x="184.6" y="81.9" transform="rotate(-90 184.6 81.9)">5.0</text>
<text x="157.9" y="85.6">0.85</text>
<text x="166.8" y="87.5" transform="rotate(-90 166.8 87.5)">(4.6)</text>
<text x="184.2" y="89.4" transform="rotate(-90 184.2 89.4)">(8.0)</text>
<text x="148.2" y="95.1">P1.7</text>
<text x="150.7" y="94.6">±</text>
<text x="152.7" y="95.1">•4=6.8</text>
<text x="157.2" y="94.6">±</text>
<text x="170.2" y="91.2">0.45</text>
<text x="170.4" y="95.1">3.9</text>
<text x="172.3" y="94.7">±</text>
<text x="176.2" y="95.1">(4.3)</text>
<text x="173.1" y="97.4">8.2</text>
<text x="175" y="96.9">±</text>
<text x="147.4" y="107.7">1</text>
<text x="149.5" y="107.7">2</text>
<text x="151.6" y="107.7">3</text>
<text x="153.7" y="107.7">4</text>
<text x="155.8" y="107.7">5</text>
<text x="168.8" y="136.1">Tr</text>
<text x="165.6" y="141.7">R</text>
<text x="177.4" y="141.7">MIC</text>
<text x="187.8" y="146.4">R</text>
<text x="187.8" y="156.1">R</text>
<text x="170.2" y="163.8">R</text>
</g>
<g font-size="1.2">
<text x="138.7" y="139.6">IN</text>
<text x="193.1" y="139.5">O</text>
<text x="193.1" y="145">O</text>
</g>
<g font-size="1.1">
<text x="160.6" y="84.7">+</text>
<text x="160.7" y="85.5">–</text>
<text x="172.4" y="89.6">+</text>
<text x="172.5" y="90.4">–</text>
</g>
<text font-size="1" x="170" y="136.1">1</text>
<g font-size=".9">
<text x="150.6" y="49.4">0.2</text>
<text x="153" y="51.9">0.2</text>
<text x="178.5" y="49.9">0.2</text>
<text x="178.7" y="52.3">0.2</text>
<text x="162.2" y="57.4" transform="rotate(-90 162.2 57.4)">0.2</text>
<text x="164.4" y="59.8" transform="rotate(-90 164.4 59.8)">0.2</text>
<text x="166.6" y="66.1" transform="rotate(-90 166.6 66.1)">0.3</text>
<text x="178.7" y="73">0.1</text>
<text x="161.2" y="81.2">0.15</text>
<text x="184.1" y="79.1" transform="rotate(-90 184.1 79.1)">0.6</text>
<text x="161.3" y="84.7">0.2</text>
<text x="161.3" y="85.5">0.1</text>
<text x="173.1" y="89.6">0.2</text>
<text x="151.5" y="94.6">0.7</text>
<text x="157.9" y="94.6">0.7</text>
<text x="173.1" y="90.4">0.1</text>
<text x="173.1" y="94.7">0.7</text>
<text x="175.8" y="96.9">0.7</text>
<text x="166.5" y="141.9">1</text>
<text x="188.7" y="146.6">3</text>
<text x="188.7" y="156.2">4</text>
<text x="171.2" y="163.9">2</text>
</g>
</svg>
